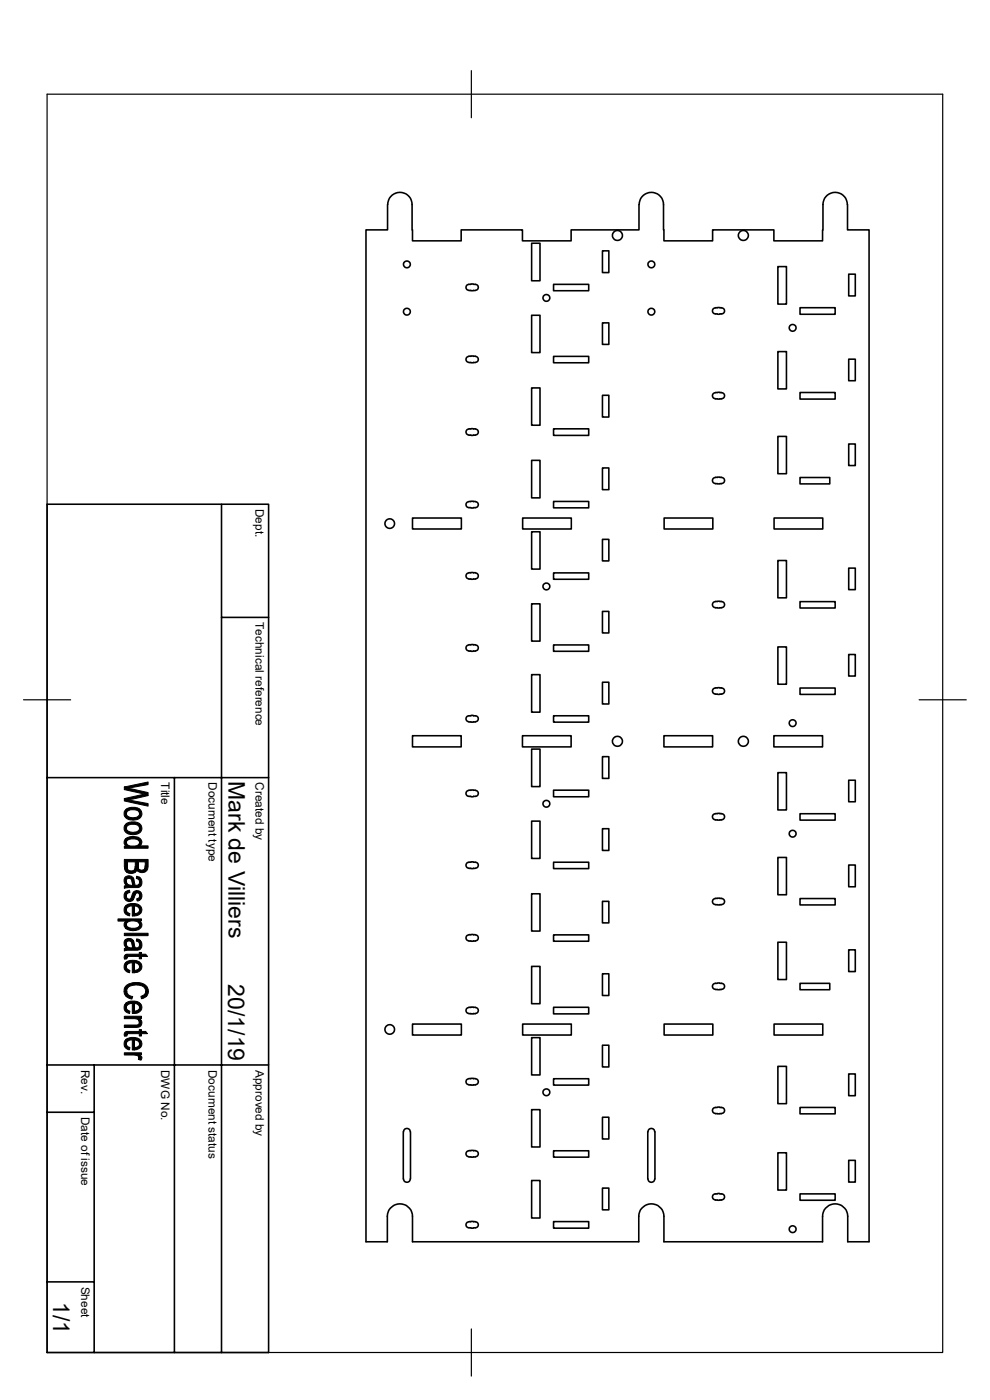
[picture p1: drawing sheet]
<svg xmlns="http://www.w3.org/2000/svg" width="210mm" height="297mm" viewBox="0 0 210 297" stroke-linecap="round" stroke-linejoin="round" font-family="sans-serif">
<g fill="none" stroke="#000" stroke-width=".34">
<path d="M82.2 43.4v5.4h-4.6v214.6h4.6v-5.4a2.67 2.67 0 0 1 2.6-2.6 2.67 2.67 0 0 1 2.7 2.6v5.4h48v-5.4a2.67 2.67 0 0 1 2.7-2.6 2.67 2.67 0 0 1 2.6 2.6v5.4h33.7v-5.4a2.67 2.67 0 0 1 2.7-2.6 2.67 2.67 0 0 1 2.6 2.6v5.4h4.6v-214.6h-4.6v-5.4M82.3 43.4a2.58 2.58 0 0 1 2.5-2.6 2.58 2.58 0 0 1 2.6 2.6l.1 7.7h10.3v-2.3h13v2.3h10.4v-2.3h14.4v-5.4M112.8 51.6h1.8v8h-1.8zM127.8 53.2h1.4v4.6h-1.4zM135.6 43.4a2.58 2.58 0 0 1 2.6-2.6 2.58 2.58 0 0 1 2.6 2.6v7.7h10.4v-2.3h13v2.3h10.3l.1-7.7a2.58 2.58 0 0 1 2.6-2.6 2.58 2.58 0 0 1 2.5 2.6M165 56.6h1.8v7.9h-1.8zM180 58.2h1.4v4.6h-1.4zM99.5 75.6h.4M99.5 61.6h.4M99.9 75.6h.6M99.9 61.6h.6M100.5 75.6h.3"/>
<path d="M100.5 61.6h.3M100.8 75.6a.64 .64 0 0 1 .7 .6 .64 .64 0 0 1-.7 .7h-.9a.68 .68 0 0 1-1-.4 .68 .68 0 0 1 .6-.9M100.8 61.6a.68 .68 0 0 0 .6-.9 .68 .68 0 0 0-.9-.4l-.2-.1a1.53 1.53 0 0 0-1.4 .5l.1 .6 .5 .3M112.8 66.9h1.8v7.9h-1.8zM117.4 75.6h7.5v1.4h-7.5zM117.4 60.3h7.5v1.4h-7.5zM127.8 68.5h1.4v4.6h-1.4zM151.8 65.3a.67 .67 0 0 0-.6 .9 .67 .67 0 0 0 .9 .4M151.8 65.3h.3M152.1 65.3h.6M152.7 65.3h.4M153.1 65.3a.67 .67 0 0 1 .6 .9 .67 .67 0 0 1-1 .4h-.6"/>
<path d="M165 74.6h1.8v7.9h-1.8zM169.7 65.3h7.5v1.4h-7.5zM180 76.2h1.4v4.6h-1.4zM99.5 91a.64 .64 0 0 0-.7 .7 .64 .64 0 0 0 .7 .6M99.5 91h.4M99.5 92.3h.4M99.9 91h.6M99.9 92.3h.6M100.5 91h.3M100.5 92.3h.3M100.8 91a.64 .64 0 0 1 .7 .7 .64 .64 0 0 1-.7 .6M112.8 82.3h1.8v7.9h-1.8z"/>
<path d="M112.8 97.7h1.8v7.9h-1.8zM117.4 91h7.5v1.4h-7.5zM127.8 99.3h1.4v4.6h-1.4zM127.8 83.9h1.4v4.6h-1.4zM151.8 83.3a.64 .64 0 0 0-.7 .6 .64 .64 0 0 0 .7 .7M151.8 83.3h.3M151.8 84.6h.3M152.1 84.6h.6M152.1 83.3h.6M152.7 83.3h.4M152.7 84.6h.4M153.1 83.3a.64 .64 0 0 1 .6 .6 .64 .64 0 0 1-.6 .7"/>
<path d="M165 92.6h1.8v7.9h-1.8zM169.7 83.3h7.5v1.4h-7.5zM180 94.2h1.4v4.6h-1.4zM10 107h47v179.9h-47zM47 107v179.9M87.5 109.9h10.4v2.3h-10.4zM99.5 106.4a.68 .68 0 0 0-.6 .9 .68 .68 0 0 0 1 .4l.1 .1a1.53 1.53 0 0 0 1.4-.5l-.1-.6-.5-.3M99.5 106.4h.4M99.9 106.4h.6M100.5 106.4h.3M110.9 109.9h10.3v2.3h-10.3zM112.8 112.8h1.8v7.9h-1.8z"/>
<path d="M117.4 106.4h7.5v1.3h-7.5zM127.8 114.4h1.4v4.6h-1.4zM140.9 109.9h10.3v2.3h-10.3zM151.8 101.3a.64 .64 0 0 0-.7 .6 .64 .64 0 0 0 .7 .7M151.8 101.3h.3M151.8 102.6h.3M152.1 101.3h.6M152.1 102.6h.6M152.7 101.3h.4M152.7 102.6h.4M153.1 101.3a.64 .64 0 0 1 .6 .6 .64 .64 0 0 1-.6 .7M164.2 109.9h10.3v2.3h-10.3z"/>
<path d="M165 118.9h1.8v7.9h-1.8zM169.7 101.3h6.3v1.4h-6.3zM47 131h10M99.5 136.8a.64 .64 0 0 0-.7 .7 .64 .64 0 0 0 .7 .6M99.5 121.5a.68 .68 0 0 0-.6 .9 .68 .68 0 0 0 1 .4l.1 .1a1.3 1.3 0 0 0 1.5-.7l-.3-.5-.4-.2M99.5 136.8h.4M99.5 138.1h.4M99.5 121.5h.4M99.9 136.8h.6M99.9 138.1h.6M99.9 121.5h.6M100.5 136.8h.3"/>
<path d="M100.5 138.1h.3M100.5 121.5h.3M100.8 136.8a.64 .64 0 0 1 .7 .7 .64 .64 0 0 1-.7 .6M112.8 128.1h1.8v7.9h-1.8zM117.4 121.5h7.5v1.4h-7.5zM117.4 136.8h7.5v1.4h-7.5zM127.8 129.7h1.4v4.6h-1.4zM151.8 127.6a.69 .69 0 0 0-.7 .9 .69 .69 0 0 0 1 .4M151.8 127.6h.3M152.1 127.6h.6M152.7 127.6h.4M153.1 127.6a.67 .67 0 0 1 .6 .9 .67 .67 0 0 1-1 .4h-.6"/>
<path d="M165 137.2h1.8v8h-1.8zM169.7 127.6h7.5v1.4h-7.5zM180 120.5h1.4v4.6h-1.4zM180 138.9h1.4v4.5h-1.4zM87.5 156.1h10.3v2.4h-10.3zM99.5 153.2h.4M99.9 153.1h.6M100.5 153.2h.3M100.8 153.1a.68 .68 0 0 0 .6-.9 .68 .68 0 0 0-.9-.4h-.2a1.53 1.53 0 0 0-1.4 .5l.1 .6 .5 .2M110.8 156.1h10.4v2.4h-10.4zM112.8 158.9h1.8v8h-1.8zM112.8 143.1h1.8v8h-1.8z"/>
<path d="M117.4 151.8h7.5v1.4h-7.5zM127.8 144.7h1.4v4.7h-1.4zM140.8 156.1h10.4v2.4h-10.4zM151.8 146a.64 .64 0 0 0-.7 .6 .64 .64 0 0 0 .7 .6M151.8 145.9h.3M151.8 147.3h.3M152.1 146h.6M152.1 147.2h.6M152.7 145.9h.4M152.7 147.3h.4M153.1 146a.64 .64 0 0 1 .6 .6 .64 .64 0 0 1-.6 .6M164.2 156.1h10.3v2.4h-10.3z"/>
<path d="M169.7 146h7.5v1.3h-7.5zM10 165h47M37 165v121.9M99.5 167.6h.4M99.9 167.7h.6M100.5 167.6h.3M100.8 167.7a.68 .68 0 0 1 .6 .9 .68 .68 0 0 1-.9 .4h-.2a1.53 1.53 0 0 1-1.4-.5l.1-.6 .5-.2M112.8 174.2h1.8v7.9h-1.8zM117.4 167.6h7.5v1.4h-7.5zM127.8 160.5h1.4v4.6h-1.4zM127.8 175.8h1.4v4.6h-1.4zM151.8 172.6a.64 .64 0 0 0-.7 .7 .64 .64 0 0 0 .7 .6"/>
<path d="M151.8 172.6h.3M151.8 173.9h.3M152.1 172.6h.6M152.1 173.9h.6M152.7 172.6h.4M152.7 173.9h.4M153.1 172.6a.64 .64 0 0 1 .6 .7 .64 .64 0 0 1-.6 .6M165 163.9h1.8v7.9h-1.8zM169.7 172.6h7.5v1.4h-7.5zM180 165.5h1.4v4.6h-1.4zM99.5 198.3a.68 .68 0 0 0-.6 .9 .68 .68 0 0 0 1 .4l.1 .1a1.3 1.3 0 0 0 1.5-.7l-.3-.5-.4-.2M99.5 184.2h.4"/>
<path d="M99.5 198.3h.4M99.9 184.2h.6M99.9 198.3h.6M100.5 184.2h.3M100.5 198.3h.3M100.8 184.2a.68 .68 0 0 0 .6-.9 .68 .68 0 0 0-.9-.4l-.2-.1a1.53 1.53 0 0 0-1.4 .5l.1 .6 .5 .3M112.8 189.6h1.8v7.9h-1.8zM117.4 182.9h7.5v1.4h-7.5zM117.4 198.3h7.5v1.4h-7.5zM127.8 191.2h1.4v4.6h-1.4zM151.8 191.9h.3M152.1 190.6a.69 .69 0 0 0-.9 .4 .69 .69 0 0 0 .6 .9"/>
<path d="M152.1 190.6l.2-.1a1.28 1.28 0 0 1 1.4 .8l-.2 .5-.4 .1M152.1 191.9h.6M152.7 191.9h.4M165 199.9h1.8v7.9h-1.8zM165 181.9h1.8v7.9h-1.8zM169.7 190.6h7.5v1.4h-7.5zM180 183.5h1.4v4.6h-1.4zM87.5 217.3h10.4v2.3h-10.4zM99.5 213.7a.64 .64 0 0 0-.7 .7 .64 .64 0 0 0 .7 .6M99.5 215.1h.4M99.5 213.7h.4M99.9 213.7h.6"/>
<path d="M99.9 215h.6M100.5 215.1h.3M100.5 213.7h.3M100.8 213.7a.64 .64 0 0 1 .7 .7 .64 .64 0 0 1-.7 .6M110.9 217.3h10.3v2.3h-10.3zM112.8 205h1.8v7.9h-1.8zM117.4 213.7h7.5v1.4h-7.5zM127.8 206.6h1.4v4.6h-1.4zM140.9 217.3h10.3v2.3h-10.3zM152.1 208.6a.71 .71 0 0 0-1 .7 .71 .71 0 0 0 1 .6M152.1 208.6l.2-.1a1.28 1.28 0 0 1 1.4 .8 1.2 1.2 0 0 1-1.6 .6M164.2 217.3h10.3v2.3h-10.3z"/>
<path d="M169.7 208.6h6.3v1.4h-6.3zM180 201.5h1.4v4.6h-1.4zM10 236h10M10 225.9h47M20 225.9v61M99.5 228.9a.64 .64 0 0 0-.7 .6 .64 .64 0 0 0 .7 .6M99.5 228.8h.4M99.5 230.2h.4M99.9 228.9h.6M99.9 230.1h.6M100.5 228.8h.3M100.5 230.2h.3"/>
<path d="M100.8 228.9a.64 .64 0 0 1 .7 .6 .64 .64 0 0 1-.7 .6M112.8 220.1h1.8v7.9h-1.8zM112.8 235.4h1.8v7.9h-1.8zM117.4 228.9h7.5v1.3h-7.5zM127.8 221.7h1.4v4.7h-1.4zM127.8 237h1.4v4.6h-1.4zM151.8 236.3h.3M152.1 234.9a.67 .67 0 0 0-.9 .5 .67 .67 0 0 0 .6 .8M152.1 236.2h.6M152.1 234.9h.2a1.28 1.28 0 0 1 1.4 .7l-.2 .5-.4 .1M152.7 236.3h.4M165 226.2h1.8v7.9h-1.8z"/>
<path d="M169.7 234.9h7.5v1.4h-7.5zM180 227.8h1.4v4.7h-1.4zM85.6 240.1v10M85.6 250.1a.72 .72 0 0 0 .7 .7 .72 .72 0 0 0 .7-.7M85.6 240.1a.72 .72 0 0 1 .7-.7 .72 .72 0 0 1 .7 .7M87.1 240.1v10M99.5 245.4a.68 .68 0 0 1-.6-.9 .68 .68 0 0 1 1-.4h.6a.68 .68 0 0 1 .9 .4 .68 .68 0 0 1-.6 .9M99.5 259.2h.4M99.5 245.4h.4M99.9 259.2h.6M99.9 245.4h.6M100.5 259.2h.3"/>
<path d="M100.5 245.4h.3M100.8 259.2a.68 .68 0 0 1 .6 .9 .68 .68 0 0 1-.9 .4l-.2 .1a1.53 1.53 0 0 1-1.4-.5l.1-.6 .5-.3M112.8 250.4h1.8v8h-1.8zM117.4 259.2h7.5v1.4h-7.5zM117.4 244.1h7.5v1.4h-7.5zM127.8 252.1h1.4v4.6h-1.4zM137.4 240.1v10M137.5 250.1a.72 .72 0 0 0 .7 .7 .72 .72 0 0 0 .7-.7M137.5 240.1a.72 .72 0 0 1 .7-.7 .72 .72 0 0 1 .7 .7M138.9 240.1v10M151.8 254.6h.3M152.1 253.3a.67 .67 0 0 0-.9 .4 .67 .67 0 0 0 .6 .9"/>
<path d="M152.1 253.3l.2-.1a1.28 1.28 0 0 1 1.4 .7l-.2 .5-.4 .2M152.1 254.6h.6M152.7 254.6h.4M165 244.6h1.8v7.9h-1.8zM169.7 253.3h7.5v1.3h-7.5zM180 246.2h1.4v4.6h-1.4zM10 271.9h10"/>
<circle cx="86.3" cy="56.1" r=".73"/>
<circle cx="131" cy="50" r="1.06"/>
<circle cx="138.2" cy="56.1" r=".73"/>
<circle cx="157.7" cy="50" r="1.06"/>
<circle cx="86.3" cy="66.1" r=".73"/>
<circle cx="115.9" cy="63.2" r=".73"/>
<circle cx="138.2" cy="66.1" r=".73"/>
<circle cx="168.1" cy="69.5" r=".73"/>
<circle cx="82.7" cy="111.1" r="1.02"/>
<circle cx="115.9" cy="124.4" r=".73"/>
<circle cx="131" cy="157.3" r="1.06"/>
<circle cx="157.7" cy="157.3" r="1.06"/>
<circle cx="168.1" cy="153.4" r=".73"/>
<circle cx="115.9" cy="170.5" r=".73"/>
<circle cx="168.1" cy="176.9" r=".73"/>
<circle cx="82.7" cy="218.4" r="1.02"/>
<circle cx="115.9" cy="231.7" r=".73"/>
<circle cx="168.1" cy="260.8" r=".73"/>
</g>
<path d="M10 20h190v266.9h-190zM100 15v10M5 148.5h10M195 148.5h10M100 281.9v10" fill="none" stroke="#000" stroke-width=".25"/>
<g fill="#000" stroke="#000" stroke-width=".21">
<path d="M26.6 178l.2-.2v1.7a.93 .93 0 0 1-.2-1.5z" fill-rule="evenodd"/>
<path d="M26.8 171.7a2.89 2.89 0 0 1 2.8-.1v1a1.31 1.31 0 0 0-1.7-.8l-.5 .1a.74 .74 0 0 0-.6 .7z" fill-rule="evenodd"/>
<path d="M26.8 174.8a2.89 2.89 0 0 1 2.8-.1v1a1.31 1.31 0 0 0-1.7-.8l-.5 .1a.74 .74 0 0 0-.6 .7z" fill-rule="evenodd"/>
<path d="M26.7 171.7h.1v.9a1.66 1.66 0 0 0 2.5 .5l.3-.3v-1.2a1.32 1.32 0 0 1 .4 1.6 1.32 1.32 0 0 1-1.5 .7 1.74 1.74 0 0 1-2.2-1.2l.1-.5z" fill-rule="evenodd"/>
<path d="M26.7 174.8h.1v.9a1.66 1.66 0 0 0 2.5 .5l.3-.3v-1.2a1.32 1.32 0 0 1 .4 1.6 1.32 1.32 0 0 1-1.5 .7 1.72 1.72 0 0 1-2.2-1.2l.1-.5z" fill-rule="evenodd"/>
<path d="M26.8 177.8a2.44 2.44 0 0 1 3.2 .5l.1 .5-.1 .4-.4 .3v-.8a1.6 1.6 0 0 0-2.3-.6l-.4 .3-.1 .3z" fill-rule="evenodd"/>
<path d="M26.4 167l5-1.1v.6l-4.1 .7z" fill-rule="evenodd"/>
<path d="M26.4 167l5 1.1v.7l-.8-.4-4.2-.9z" fill-rule="evenodd"/>
<path d="M26.4 169.4l4.3-.9 .7 .3-4.2 .9z" fill-rule="evenodd"/>
<path d="M26.4 169.4l.8 .3 4.2 .8v.5l-5-1.1z" fill-rule="evenodd"/>
<path d="M26.8 178.9a1.94 1.94 0 0 0 2.7 0l.1-.2v.8h1.8v.5h-5v-.5h.4z" fill-rule="evenodd"/>
<path d="M26.4 198h5v.5h-5z" fill-rule="evenodd"/>
<path d="M26.5 195.6l.3-.2v1.6a1.01 1.01 0 0 1-.3-1.4z" fill-rule="evenodd"/>
<path d="M26.8 186.9v.9z" fill-rule="evenodd"/>
<path d="M26.8 189.1l.7-.3 .1 .6-.6 .2-.2 .5z" fill-rule="evenodd"/>
<path d="M26.8 192.1v1.2l.8 .5-.1 .5a1.28 1.28 0 0 1-1.1-.9 1.28 1.28 0 0 1 .4-1.3z" fill-rule="evenodd"/>
<path d="M26.6 186.1a1.19 1.19 0 0 1 1.7 .2l-.1 1.5v-.1a1.27 1.27 0 0 0-.9-1.4l-.5 .4v1a1.24 1.24 0 0 1-.2-1.6z" fill-rule="evenodd"/>
<path d="M26.6 199.3a1.23 1.23 0 0 1 1.7 .2l-.1 1.6-.2-.6a.66 .66 0 0 0-.4-.8 .66 .66 0 0 0-.8 .3v1a1.2 1.2 0 0 1-.2-1.7z" fill-rule="evenodd"/>
<path d="M27 182.8v1a.88 .88 0 0 0 .9 1 .88 .88 0 0 0 .8-1l-.1 1.3-1 .2-.7-.2z" fill-rule="evenodd"/>
<path d="M29 185.9l.6 .2v1a.72 .72 0 0 0-.7-.7z" fill-rule="evenodd"/>
<path d="M26.8 192.1a2.75 2.75 0 0 1 2.8 0v.9l-.3-.6-.8-.2v2.1l-.3 .1h-.1v-2.2l-.8 .2-.4 .3-.1 .3z" fill-rule="evenodd"/>
<path d="M29 199.2l.6 .2v1a.72 .72 0 0 0-.7-.8z" fill-rule="evenodd"/>
<path d="M26.6 189.2l.2-.1v1a.61 .61 0 0 0 .6 .7 .61 .61 0 0 0 .6-.8 1.08 1.08 0 0 1 1.6-.9v.9a.48 .48 0 0 0-.4-.6 .48 .48 0 0 0-.5 .5 1.25 1.25 0 0 1-1.8 1.2 1.29 1.29 0 0 1-.3-1.9z" fill-rule="evenodd"/>
<path d="M29.5 195.4l.2 .1-.1 .7z" fill-rule="evenodd"/>
<path d="M25 194.9h5v.5h-.5v.5a1.89 1.89 0 0 0-2.7 .1v1v-1.6h-1.8z" fill-rule="evenodd"/>
<path d="M26.8 187.2l.6 .5 .8 .1 .1-1.5 .2 .9a.54 .54 0 0 0 .6 .7 .54 .54 0 0 0 .5-.7v-1.1a1.21 1.21 0 0 1 .5 1.4 1.21 1.21 0 0 1-1.4 .8h-1.5l-.8 .2v-.5l.4-.2z" fill-rule="evenodd"/>
<path d="M29.6 189.1a1.11 1.11 0 0 1 .5 1.2 1.11 1.11 0 0 1-1 .8l-.1-.4a.58 .58 0 0 0 .6-.7z" fill-rule="evenodd"/>
<path d="M28.5 192.2v1.6h.2l.5-.1 .3-.3 .1-1.3a1.27 1.27 0 0 1 .4 1.5 1.27 1.27 0 0 1-1.5 .7z" fill-rule="evenodd"/>
<path d="M26.8 196.1a1.56 1.56 0 0 0 2.2 .7l.5-.3 .2-1a1.03 1.03 0 0 1 .3 1.1 1.03 1.03 0 0 1-.9 .7 2.93 2.93 0 0 1-2.3-.3z" fill-rule="evenodd"/>
<path d="M29.3 182.8v.9a.78 .78 0 0 0 .8 .9 .78 .78 0 0 0 .7-1v1.4l-.5 .1-.8-.1-.3-.2z" fill-rule="evenodd"/>
<path d="M26.4 182.3h5l-.1 2.1-.5 .6v-2.2h-1.5l-.1 2-.2-.2-.3 .4v-2.2h-1.7l-.1 2.3-.4-.6z" fill-rule="evenodd"/>
<path d="M26.8 200.2v.9z" fill-rule="evenodd"/>
<path d="M26.5 202.7l.4-.3v1l-.5 .1z" fill-rule="evenodd"/>
<path d="M26.5 219.1l.4-.3v1h-.5z" fill-rule="evenodd"/>
<path d="M26.5 204.3l.3-.2v1.2l.8 .6-.1 .5a1.27 1.27 0 0 1-1-2.1z" fill-rule="evenodd"/>
<path d="M26.8 212.8v1.2l.3 .3 .5 .2-.1 .5a1.28 1.28 0 0 1-1.1-.9 1.28 1.28 0 0 1 .4-1.3z" fill-rule="evenodd"/>
<path d="M26.9 210.3a1.23 1.23 0 0 0 1.3 1.1l-.2 .6-1.1-.5z" fill-rule="evenodd"/>
<path d="M29.5 216.1v.8z" fill-rule="evenodd"/>
<path d="M26.8 204.1a2.75 2.75 0 0 1 2.8 0v1l-.4-.7-.7-.1v2.1h-.4v-2.2l-.9 .3-.4 .6z" fill-rule="evenodd"/>
<path d="M26.8 212.7a2.89 2.89 0 0 1 2.8 .1v.9l-.3-.6-.8-.2v2.1h-.4v-2.1l-.9 .2-.4 .6z" fill-rule="evenodd"/>
<path d="M26.4 215.6h3.6v.5h-.5v.5l-.2-.3-.6-.2h-2.3z" fill-rule="evenodd"/>
<path d="M26.8 200.5l.4 .5 1 .1 .1-1.6 .2 .9a.57 .57 0 0 0 .5 .7 .57 .57 0 0 0 .6-.7v-1a1.21 1.21 0 0 1 .5 1.4 1.21 1.21 0 0 1-1.4 .8h-1.7l-.6 .2v-.5l.4-.2z" fill-rule="evenodd"/>
<path d="M28.5 204.3v1.6h.2l.6-.2 .2-.3 .1-1.3a1.3 1.3 0 0 1 .4 1.5 1.3 1.3 0 0 1-1.5 .8z" fill-rule="evenodd"/>
<path d="M28.5 212.9v1.6h.2l.4-.1 .4-.3 .1-1.3a1.27 1.27 0 0 1 .4 1.5 1.27 1.27 0 0 1-1.5 .7z" fill-rule="evenodd"/>
<path d="M26.4 217.5h2.4a.61 .61 0 0 0 .7-.6l.1-.8a1.04 1.04 0 0 1 .4 1.3 1.04 1.04 0 0 1-1.3 .6h-2.3z" fill-rule="evenodd"/>
<path d="M30.9 210.3v1.2l-.9 .4-.1-.5 .8-.5z" fill-rule="evenodd"/>
<path d="M26.9 202.4h2.6v-.3h.5v.3h.9l.4 .5h-1.3v.5h-.5v-.5h-2.1h-.3l-.2 .3z" fill-rule="evenodd"/>
<path d="M26.9 218.8h2.6v-.4h.5v.4h.9l.4 .5h-1.3v.5h-.5v-.5h-2.4l-.2 .3z" fill-rule="evenodd"/>
<path d="M26.9 209l.3-.2a3.2 3.2 0 0 1 4.1 .8 1.55 1.55 0 0 1-.4 1.9v-1.2a1.7 1.7 0 0 0-2.1-1.3 1.59 1.59 0 0 0-1.9 1.3l-.1 1.1a1.6 1.6 0 0 1 .1-2.4z" fill-rule="evenodd"/>
<path d="M26.7 220.6l.1-.1 .1 1.3 .7 .4-.1 .5a1.26 1.26 0 0 1-1.1-.8 1.26 1.26 0 0 1 .3-1.3z" fill-rule="evenodd"/>
<path d="M26.8 220.5a2.75 2.75 0 0 1 2.8 0v.9l-.2-.5-.9-.3v2.2h-.4v-2.2l-1 .3-.3 .6z" fill-rule="evenodd"/>
<path d="M26.4 223.4h3.6v.4h-.5v.6l-.1-.2-.4-.3-2.6-.1z" fill-rule="evenodd"/>
<path d="M28.5 220.6v1.7l.6-.2 .4-.3 .1-1.3a1.26 1.26 0 0 1 .4 1.5 1.26 1.26 0 0 1-1.3 .7l-.2 .1z" fill-rule="evenodd"/>
<path d="M29.5 223.8l.3 .1a.59 .59 0 0 1 .1 1l-.6-.2z" fill-rule="evenodd"/>
</g>
<g font-size="4.9">
<text x="48.5" y="165.6" transform="rotate(90 48.5 165.6)">Mark de Villiers</text>
<text x="48.4" y="208.8" transform="rotate(90 48.4 208.8)">20/1/19</text>
<text x="11.3" y="276.2" transform="rotate(90 11.3 276.2)">1/1</text>
</g>
<g font-size="2.5">
<text x="54.2" y="108" transform="rotate(90 54.2 108)">Dept.</text>
<text x="54.2" y="132" transform="rotate(90 54.2 132)">Technical reference</text>
<text x="34.2" y="165.9" transform="rotate(90 34.2 165.9)">Title</text>
<text x="44.2" y="165.9" transform="rotate(90 44.2 165.9)">Document type</text>
<text x="54.2" y="165.9" transform="rotate(90 54.2 165.9)">Created by</text>
<text x="17.2" y="227" transform="rotate(90 17.2 227)">Rev.</text>
<text x="34.2" y="226.9" transform="rotate(90 34.2 226.9)">DWG No.</text>
<text x="44.2" y="226.9" transform="rotate(90 44.2 226.9)">Document status</text>
<text x="54.2" y="226.9" transform="rotate(90 54.2 226.9)">Approved by</text>
<text x="17.2" y="236.9" transform="rotate(90 17.2 236.9)">Date of issue</text>
<text x="17.2" y="272.9" transform="rotate(90 17.2 272.9)">Sheet</text>
</g>
</svg>
